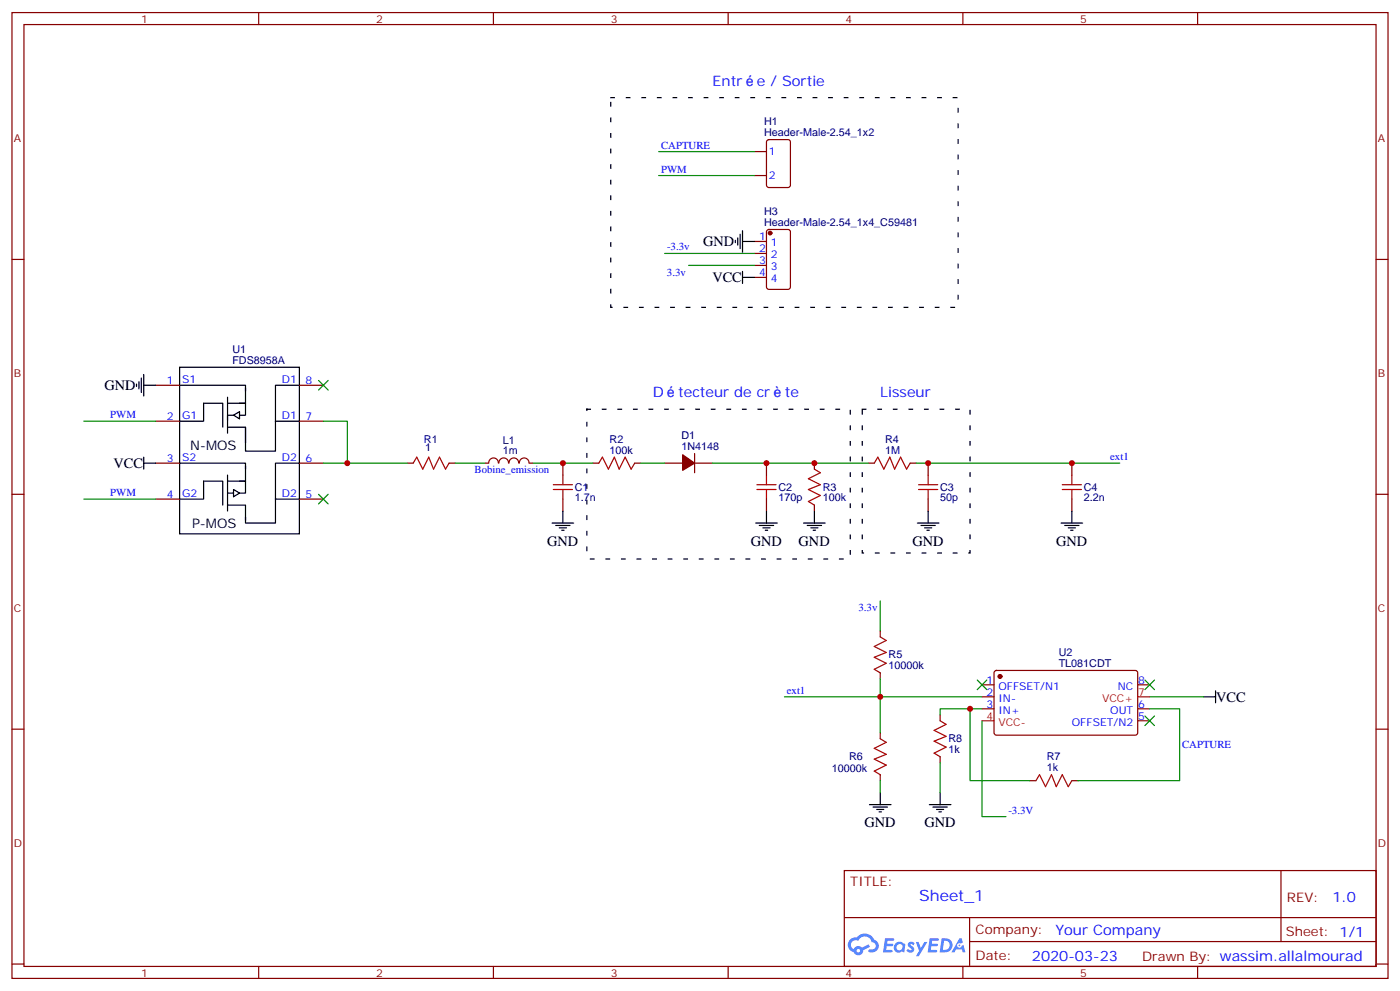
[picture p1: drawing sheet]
<svg xmlns="http://www.w3.org/2000/svg" width="412mm" height="292mm" viewBox="0 0 412 292" stroke-linecap="round" stroke-linejoin="round" font-family="sans-serif">
<path d="M179.9 28.8h102.3v61.7h-102.3zM172.9 120.5h77.6v44.1h-77.6zM254 120.5h31.8v42.3h-31.8z" fill="none" stroke="#000" stroke-width=".35" stroke-dasharray="1.1 3.5"/>
<g fill="none" stroke="#870000" stroke-width=".35">
<path d="M3.5 3.7h405.4v284.3h-405.4zM7.1 7.2h398.2v277.3h-398.2zM76.2 3.7v3.5M145.3 3.7v3.5M214.5 3.7v3.5M283.6 3.7v3.5M352.8 3.7v3.5M3.5 76.4h3.6M405.3 76.4h3.6M3.5 145.5h3.6M405.3 145.5h3.6M3.5 214.7h3.6"/>
<path d="M405.3 214.7h3.6M248.7 256.3h156.6v28.2h-156.6zM377.3 256.3v20.9M248.7 270.1h156.5M285.6 277.2h119.6M285.6 270.1v14.2M3.5 283.8h3.6M76.2 284.5v3.5M145.3 284.5v3.5M214.5 284.5v3.5M283.6 284.5v3.5M352.8 284.5v3.5"/>
<path d="M405.3 283.8h3.6"/>
</g>
<g fill="#5487ff">
<path d="M267.7 277.5a1.22 1.22 0 0 1 1.7 .2l-.4 .6a.47 .47 0 0 0-.3-.4 .47 .47 0 0 0-.5 .2l.1 .2a1.14 1.14 0 0 1 .8 1.8 1.14 1.14 0 0 1-1.9 0l-.2-.2 .5-.6 .7 .5a.29 .29 0 0 0 .3-.3 .29 .29 0 0 0-.2-.3 1.04 1.04 0 0 1-.6-1.7z"/>
<path d="M260.7 276.2h2.4l.3 .2-.2 .5-1.8 .1-.1 .8h1.5l.3 .4-.3 .4h-1.6l-.2 1.1h1.7l.2 .3-.2 .3-2.6 .1z"/>
<path d="M273.8 276.2h2.4l.3 .2-.1 .5-1.8 .1-.2 .8h1.6l.3 .4-.4 .4-1.6-.1-.1 1.1 1.7 .1 .2 .3-.2 .3-2.6 .1z"/>
<path d="M282.6 276.2h.7l.3 1.3-.6 .3a.69 .69 0 0 0-1 .3 .69 .69 0 0 0 .4 .9 .69 .69 0 0 0 .9-.6l.5-.2 .6 2.2h-.8l-.2-.9h-1.8l-.5 .9h-.8z"/>
<path d="M269.8 277.3h.8l.6 1.8 1.1-1.8h.9l-2.6 4.2h-.8l.9-1.5z"/>
<path d="M277.4 276.2l-.6 4.2h1.3a2.11 2.11 0 0 0 2.5-2.1 2.11 2.11 0 0 0-2.5-2.1zM278.1 277a1.39 1.39 0 0 1 1.7 1.4 1.39 1.39 0 0 1-1.8 1.2h-.3z"/>
<path d="M263.7 277.8a1.54 1.54 0 0 0-.1 2.2 1.54 1.54 0 0 0 2.2 .1l.6 .3 .3-2.3-.2-.3h-.4a1.49 1.49 0 0 0-2.4 0zM264 278.8a.94 .94 0 0 1 1.8 0 .94 .94 0 0 1-1.8 0z"/>
<path d="M250.4 276.6a2.18 2.18 0 0 0 1.1 3.7 1.44 1.44 0 0 0 1.6 .9 1.44 1.44 0 0 0 1.2-1.4l2-1.1-.5-.7-1.9 1a1.47 1.47 0 0 0-2.4 .4 1.39 1.39 0 0 1-.7-1.9 1.39 1.39 0 0 1 2-.5 2.12 2.12 0 0 1 2.2-1.3 2.12 2.12 0 0 1 1.9 1.7 1.14 1.14 0 0 1 1.1 1.4 1.14 1.14 0 0 1-1.7 .7 .43 .43 0 0 0-.5 .4 .43 .43 0 0 0 .4 .5 1.98 1.98 0 0 0 2.5-1.2 1.98 1.98 0 0 0-1.2-2.6 3.1 3.1 0 0 0-5.3-.6l-.9 .1zM252.3 279.9a.55 .55 0 0 1 1.1 0 .55 .55 0 0 1-1.1 0z"/>
<circle cx="282.6" cy="278.3" r=".26"/>
</g>
<g fill="none" stroke="#a10000" stroke-width=".35">
<path d="M121.7 136.3l1.1-1.7 1.7 3.5 1.8-3.5 1.4 3.5 1.8-3.5 1.7 3.5 1.1-1.8M165.8 139.9v2.8M176.4 136.3l1-1.7 1.8 3.5 1.8-3.5 1.4 3.5 1.7-3.5 1.8 3.5 1.1-1.8M225.8 139.9v2.8M239.9 138.1l1.8 1.1-3.6 1.7 3.6 1.8-3.6 1.4 3.6 1.8-3.6 1.7 1.8 1.1M257.5 136.3l1.1-1.7 1.7 3.5 1.8-3.5 1.4 3.5 1.8-3.5 1.8 3.5 1-1.8M273.4 139.9v2.8M315.7 139.9v2.8M163 144.1h5.6M163 142.7h5.6M165.8 144.1v2.8M223 144.1h5.6"/>
<path d="M223 142.7h5.6M225.8 144.1v2.8M270.6 144.1h5.6M270.6 142.7h5.6M273.4 144.1v2.8M312.9 144.1h5.7M312.9 142.7h5.7M315.7 144.1v2.8M259.3 187.5l1.8 1.1-3.6 1.7 3.6 1.8-3.6 1.4 3.6 1.8-3.6 1.7 1.8 1.1M259.3 217.5l1.8 1-3.6 1.8 3.6 1.8-3.6 1.4 3.6 1.7-3.6 1.8 1.8 1.1M276.9 212.2l1.8 1.1-3.5 1.7 3.5 1.8-3.5 1.4 3.5 1.8-3.5 1.7 1.7 1.1M305.2 229.8l1-1.7 1.8 3.5 1.7-3.5 1.4 3.5 1.8-3.5 1.8 3.5 1-1.8"/>
</g>
<g fill="none" stroke="#870000" stroke-width=".35">
<path d="M222.2 44.6h3.6M222.2 51.7h3.6M226 41.3l.5-.2h5.6l.7 .4v13l-.4 .7h-5.9l-.7-.5v-12.9zM222.2 71.1h3.6M222.2 74.6h3.6M222.2 78.1h3.6M226 67.8l.5-.2h5.6l.7 .4v16.5l-.4 .6-5.9 .1-.7-.5v-16.4zM222.2 81.7h3.6M45.9 113.4h7M88.2 113.4h7M45.9 136.3h7M45.9 124h7"/>
<path d="M88.2 136.3h7M88.2 124h7M119.9 136.3h1.8M132.3 136.3h1.8M142.9 136.3h1M144 136.3a1.41 1.41 0 0 1 1.4-1.5 1.41 1.41 0 0 1 1.4 1.5M147 136.3a1.41 1.41 0 0 1 1.4-1.5 1.41 1.41 0 0 1 1.4 1.5M150 136.3a1.41 1.41 0 0 1 1.4-1.5 1.41 1.41 0 0 1 1.4 1.5M153 136.3a1.41 1.41 0 0 1 1.4-1.5 1.41 1.41 0 0 1 1.4 1.5M155.9 136.3h1.1M165.8 136.3v3.6M174.6 136.3h1.8"/>
<path d="M187 136.3h1.7M195.8 136.3h5.3M204.6 136.3h5.3M204.6 133.5v5.7M225.8 136.3v3.6M239.9 136.3v1.8M255.8 136.3h1.7M268.1 136.3h1.8M273.4 136.3v3.6M315.7 136.3v3.6M45.9 146.9h7M88.2 146.9h7"/>
<path d="M165.8 146.9v3.6M225.8 146.9v3.6M239.9 148.7v1.8M273.4 146.9v3.6M315.7 146.9v3.6M259.3 185.7v1.8M259.3 198.1v1.7M293 197.6l.5-.2h41.2l.4 .7v17.9l-.7 .4h-41.2l-.4-.7v-17.6zM259.3 215.7v1.8M276.9 210.4v1.8M289.3 201.6h3.5M289.3 205.1h3.5"/>
<path d="M289.3 208.7h3.5M335.1 201.6h3.6M335.1 208.7h3.6M335.1 212.2h3.6M259.3 228.1v1.7M276.9 222.8v1.7M303.4 229.8h1.8M315.7 229.8h1.8"/>
</g>
<g fill="none" stroke="#000" stroke-width=".35">
<path d="M216.6 70.7v.7M217.3 70v2.1M218 69v4.2M218.7 67.9v6.4M218.7 79.9v3.5M218.7 71.1h3.5M218.7 81.7h3.5M40.2 113.1v.7M40.9 112.4v2.1M41.6 111.3v4.2M42.3 110.2v6.4M42.3 113.4h3.6"/>
<path d="M52.9 108.1h35.3v49.1h-35.3zM52.9 113.4h19.4v1.8M67 116.9v10.6M70.6 118.7h1.7v3.5h-1.7M72.3 114.1v4.6h-5.3M88.2 113.4h-7.1v10.6M42.3 136.3h3.6M42.3 134.6v3.5M52.9 124h7.1v-5.3h5.6v7.1M52.9 136.3h19.4v1.8M67 125.8h5.3v4.6M67 139.9v10.6"/>
<path d="M68.8 122.2l1.8-1v2.1zM68.8 122.2h-1.8v1.4M72.3 137.1v4.5h-5.3M88.2 124h-7.1v8.8h-8.8v-7M88.2 136.3h-7.1v17.7h-8.8v-1.8M52.9 146.9h7.1v-5.3h5.6v7.1M67 148.7h5.3v4.6M67 145.2h1.8M68.8 144.1l1.8 1.1-1.8 1zM70.6 141.6h1.7v3.6h-1.7M81.1 146.9h7.1M162.6 154h6.4"/>
<path d="M163.7 154.7h4.2M164.7 155.4h2.2M165.5 156.1h.7M165.8 150.5v3.5M222.6 154h6.4M223.7 154.7h4.2M224.7 155.4h2.1M225.4 156.1h.7M225.8 150.5v3.5M236.7 154h6.4M237.8 154.7h4.2M238.8 155.4h2.1"/>
<path d="M239.5 156.1h.7M239.9 150.5v3.5M270.2 154h6.4M271.3 154.7h4.2M272.3 155.4h2.2M273 156.1h.8M273.4 150.5v3.5M312.6 154h6.3M313.6 154.7h4.3M314.7 155.4h2.1M315.4 156.1h.7M315.7 150.5v3.5"/>
<path d="M354.5 205.1h3.6M358.1 203.4v3.5M256.1 236.9h6.4M257.2 237.6h4.2M258.2 238.3h2.1M258.9 239h.7M259.3 233.4v3.5M273.8 236.9h6.3M274.8 237.6h4.2M275.9 238.3h2.1M276.6 239h.7M276.9 233.4v3.5"/>
</g>
<g fill="#870000" stroke="#870000" stroke-width=".35">
<path d="M201.1 133.9l3.5 2.4-3.5 2.2z"/>
<circle cx="294.6" cy="199.1" r=".53"/>
<circle cx="226.8" cy="68.6" r=".53"/>
</g>
<path d="M289.3 212.2h3.5M335.1 205.1h3.6" fill="none" stroke="#f00" stroke-width=".35"/>
<g fill="none" stroke="#008700" stroke-width=".35">
<path d="M194 44.6h28.2M194 51.7h28.2M195.8 74.6h26.4M202.8 78.1h19.4M24.7 124h21.2M95.2 124h7.1v12.3M95.2 136.3h24.7M134.1 136.3h8.8M157 136.3h17.6M188.7 136.3h7.1M209.9 136.3h45.9M269.9 136.3h59.9"/>
<path d="M24.7 146.9h21.2M259.3 176.9v8.8M259.3 199.8v15.9M231.1 205.1h58.2M285.8 208.7v21.1h17.6M289.3 208.7h-12.4v1.7M289.3 212.2v28.2h7M338.7 208.7h8.8v21.1h-30M338.7 205.1h15.8M259.3 229.8v3.6M276.9 224.5v8.9"/>
</g>
<g fill="#c00">
<circle cx="259.3" cy="205.1" r=".88"/>
<circle cx="102.3" cy="136.3" r=".88"/>
<circle cx="225.8" cy="136.3" r=".88"/>
<circle cx="239.9" cy="136.3" r=".88"/>
<circle cx="273.4" cy="136.3" r=".88"/>
<circle cx="165.8" cy="136.3" r=".88"/>
<circle cx="315.7" cy="136.3" r=".88"/>
<circle cx="285.8" cy="208.7" r=".88"/>
</g>
<g fill="#c00" stroke="#008700" stroke-width=".35">
<path d="M93.8 112l2.9 2.8zM96.7 112l-2.9 2.8z"/>
<path d="M93.8 145.5l2.9 2.8zM96.7 145.5l-2.9 2.8z"/>
<path d="M287.9 200.2l2.8 2.8zM287.9 203l2.8-2.8z"/>
<path d="M337.3 210.8l2.8 2.8zM340.1 210.8l-2.8 2.8z"/>
<path d="M337.3 200.2l2.8 2.8zM340.1 200.2l-2.8 2.8z"/>
</g>
<text font-size="4.6" fill="#00f" x="270.8" y="265.3">Sheet_1</text>
<g font-size="4.2" fill="#00f">
<text x="209.9" y="25.2">Entr</text>
<text x="223" y="25.2">e / Sortie</text>
<text x="192.3" y="116.9">D</text>
<text x="199.8" y="116.9">tecteur de cr</text>
<text x="231.2" y="116.9">te</text>
<text x="259.3" y="116.9">Lisseur</text>
<text x="392.5" y="265.6">1.0</text>
<text x="310.9" y="275.1">Your Company</text>
<text x="304" y="282.9">2020-03-23</text>
</g>
<g font-size="4.2">
<text x="207.1" y="72.5">GND</text>
<text x="209.8" y="83.1">VCC</text>
<text x="30.7" y="114.8">GND</text>
<text x="33.4" y="137.8">VCC</text>
<text x="161.2" y="160.7">GND</text>
<text x="221.1" y="160.7">GND</text>
<text x="235.2" y="160.7">GND</text>
<text x="268.8" y="160.7">GND</text>
<text x="311.1" y="160.7">GND</text>
<text x="358.2" y="206.6">VCC</text>
<text x="254.6" y="243.6">GND</text>
<text x="272.3" y="243.6">GND</text>
</g>
<g font-size="3.9">
<text x="56" y="132.5">N-MOS</text>
<text x="56.6" y="155.6">P-MOS</text>
</g>
<g font-size="3.9" fill="#800">
<text x="250.5" y="260.9">TITLE:</text>
<text x="379.1" y="265.6">REV:</text>
<text x="287.4" y="275.1">Company:</text>
<text x="378.7" y="275.7">Sheet: 1/1</text>
<text x="287.4" y="282.8">Date:</text>
<text x="336.4" y="282.8">Drawn By: wassim.allalmourad</text>
</g>
<g font-size="3.2" fill="#800">
<text x="41.6" y="6.7">1</text>
<text x="110.8" y="6.7">2</text>
<text x="179.9" y="6.7">3</text>
<text x="249.1" y="6.7">4</text>
<text x="318.2" y="6.7">5</text>
<text x="4.1" y="41.8">A</text>
<text x="405.9" y="41.8">A</text>
<text x="4.1" y="110.9">B</text>
<text x="405.9" y="110.9">B</text>
<text x="4.1" y="180.1">C</text>
<text x="405.9" y="180.1">C</text>
<text x="4.1" y="249.2">D</text>
<text x="405.9" y="249.2">D</text>
<text x="41.6" y="287.5">1</text>
<text x="110.8" y="287.5">2</text>
<text x="179.9" y="287.5">3</text>
<text x="249.1" y="287.5">4</text>
<text x="318.2" y="287.5">5</text>
</g>
<g font-size="3.2" fill="#000080">
<text x="225.1" y="40">Header-Male-2.54_1x2</text>
<text x="225.1" y="36.9">H1</text>
<text x="225.1" y="63.3">H3</text>
<text x="225.1" y="66.5">Header-Male-2.54_1x4_C59481</text>
<text x="68.4" y="107.1">FDS8958A</text>
<text x="68.4" y="103.9">U1</text>
<text x="124.9" y="130.4">R1</text>
<text x="148.1" y="130.6">L1</text>
<text x="179.6" y="130.4">R2</text>
<text x="200.7" y="129.3">D1</text>
<text x="260.7" y="130.4">R4</text>
<text x="125.2" y="132.8">1</text>
<text x="148.1" y="133.8">1m</text>
<text x="179.6" y="133.5">100k</text>
<text x="200.7" y="132.5">1N4148</text>
<text x="260.7" y="133.5">1M</text>
<text x="169.3" y="147.6">1.7n</text>
<text x="169.3" y="144.5">C1</text>
<text x="229.3" y="147.6">170p</text>
<text x="229.3" y="144.5">C2</text>
<text x="242.4" y="147.6">100k</text>
<text x="242.4" y="144.5">R3</text>
<text x="276.9" y="147.6">50p</text>
<text x="276.9" y="144.5">C3</text>
<text x="319.3" y="147.6">2.2n</text>
<text x="319.3" y="144.5">C4</text>
<text x="261.8" y="197">10000k</text>
<text x="261.8" y="193.9">R5</text>
<text x="311.9" y="196.3">TL081CDT</text>
<text x="311.9" y="193.1">U2</text>
<text x="279.4" y="221.7">1k</text>
<text x="279.4" y="218.5">R8</text>
<text x="245" y="227.4">10000k</text>
<text x="250.1" y="223.8">R6</text>
<text x="308.3" y="227">1k</text>
<text x="308.3" y="223.8">R7</text>
</g>
<g font-size="3.2" fill="#00f">
<text x="194.7" y="43.7">CAPTURE</text>
<text x="226.5" y="45.7">1</text>
<text x="194.7" y="50.8">PWM</text>
<text x="226.5" y="52.7">2</text>
<text x="223.6" y="70.7">1</text>
<text x="196.5" y="73.7">-3.3v</text>
<text x="223.6" y="74.3">2</text>
<text x="223.6" y="77.8">3</text>
<text x="227.1" y="72.5">1</text>
<text x="227.1" y="76">2</text>
<text x="196.5" y="81.1">3.3v</text>
<text x="223.6" y="81.3">4</text>
<text x="227.1" y="79.6">3</text>
<text x="227.1" y="83.1">4</text>
<text x="49.1" y="113.1">1</text>
<text x="53.6" y="112.7">S1</text>
<text x="83" y="112.7">D1</text>
<text x="90" y="113.1">8</text>
<text x="32.5" y="123.1">PWM</text>
<text x="49.1" y="123.6">2</text>
<text x="53.6" y="123.3">G1</text>
<text x="83" y="123.3">D1</text>
<text x="90" y="123.6">7</text>
<text x="49.1" y="136">3</text>
<text x="53.6" y="135.6">S2</text>
<text x="83" y="135.6">D2</text>
<text x="90" y="136">6</text>
<text x="327" y="135.5">ext1</text>
<text x="139.8" y="139.3">Bobine_emission</text>
<text x="32.5" y="146">PWM</text>
<text x="49.1" y="146.6">4</text>
<text x="53.6" y="146.2">G2</text>
<text x="83" y="146.2">D2</text>
<text x="90" y="146.6">5</text>
<text x="252.9" y="179.9">3.3v</text>
<text x="290.6" y="201.3">1</text>
<text x="294.1" y="203">OFFSET/N1</text>
<text x="329.2" y="203">NC</text>
<text x="335.3" y="201.3">8</text>
<text x="231.8" y="204.3">ext1</text>
<text x="290.6" y="204.8">2</text>
<text x="290.6" y="208.3">3</text>
<text x="294.1" y="206.6">IN-</text>
<text x="335.3" y="208.3">6</text>
<text x="294.1" y="210.1">IN+</text>
<text x="315.7" y="213.6">OFFSET/N2</text>
<text x="327.1" y="210.1">OUT</text>
<text x="335.3" y="211.8">5</text>
<text x="348.2" y="220.1">CAPTURE</text>
<text x="297" y="239.5">-3.3V</text>
</g>
<g font-size="3.2" fill="#f00">
<text x="324.6" y="206.6">VCC+</text>
<text x="335.3" y="204.8">7</text>
<text x="290.6" y="211.8">4</text>
<text x="294.1" y="213.6">VCC-</text>
</g>
</svg>
